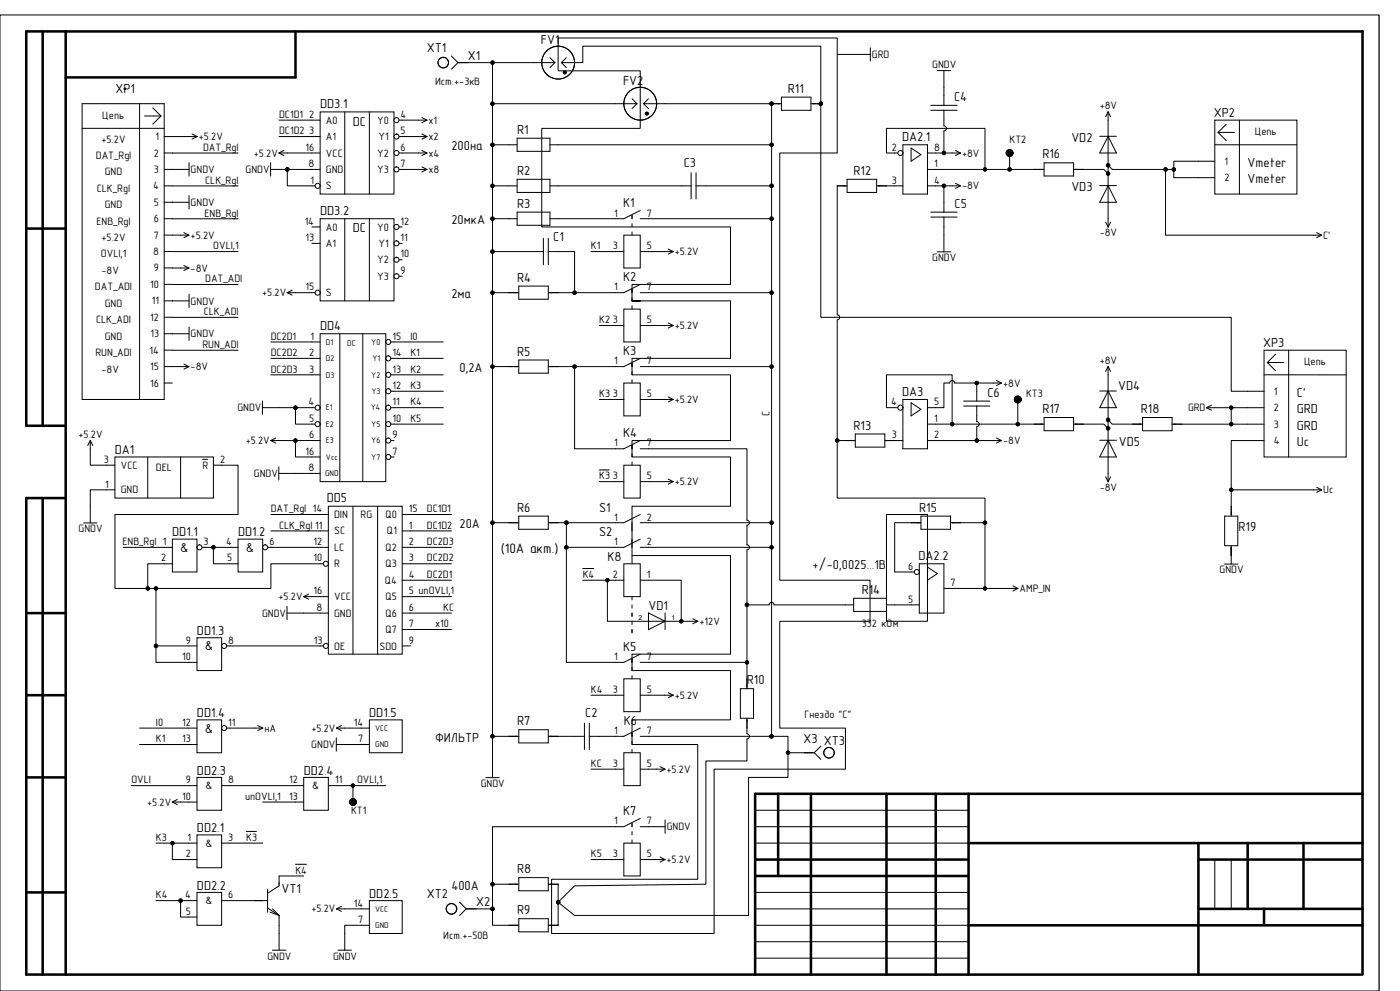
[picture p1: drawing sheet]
<svg xmlns="http://www.w3.org/2000/svg" width="420mm" height="297mm" viewBox="0 0 420 297" stroke-linecap="round" stroke-linejoin="round" font-family="sans-serif">
<g fill="none" stroke="#000" stroke-width=".3">
<path d="M0 4.5h413.7v292.5h-413.7zM135.4 16.8l2 2M137.4 18.8h3M137.4 18.8l-2 1.9M160.1 18.8h6.4M165 17.3l1.5 1.5M166.5 18.8l-1.5 1.4M168.4 18.8l1.5 1.4M168.4 18.8h6.4M169.9 17.3l-1.5 1.5M184.7 31.1h6.4M189.6 29.6l1.5 1.5"/>
<path d="M191.1 31.1l-1.5 1.5M193.1 31.1l1.4 1.5M193.1 31.1h6.4M194.5 29.6l-1.4 1.5M152.7 43.4h2.4M152.7 55.7h2.4M155.1 41.4h9.9v4h-9.9zM155.1 53.7h9.9v4h-9.9zM165 43.4h2.4M165 55.7h2.4M184.7 75.4h2.4M187.1 70.5h5v9.8h-5z"/>
<path d="M189.6 64.6v1M189.6 67v1M189.6 69.5v1M192.1 75.4h2.4M192.1 63.1l-5 2.5h-2.4M192.1 65.6h2.4M199.5 75.4h2.5M200.5 74.7l1.5 .7M202 75.4l-1.5 .8M184.7 97.6h2.4M187.1 92.6h5v9.9h-5zM189.6 86.7v1"/>
<path d="M189.6 89.2v1M189.6 91.7v.9M192.1 97.6h2.4M192.1 85.2l-5 2.5h-2.4M192.1 87.7h2.4M93.6 102.5h2.4M93.6 107.4h2.4M93.6 112.3h2.4M184.7 119.7h2.4M187.1 114.8h5v9.9h-5zM189.6 108.9v1M189.6 111.4v.9"/>
<path d="M189.6 113.8v1M192.1 119.7h2.4M192.1 107.4l-5 2.5h-2.4M192.1 109.9h2.4M93.6 122.2h2.4M187.1 139.4h5v9.9h-5zM189.6 133.5v1M189.6 136v1M189.6 138.4v1M192.1 132l-5 2.5h-2.4M192.1 134.5h2.4M179.8 140.8h3"/>
<path d="M184.7 144.3h2.4M192.1 144.3h2.4M192.1 154.2l-5 2.5h-2.4M192.1 156.7h2.4M199.5 144.3h2.5M200.5 143.6l1.5 .7M202 144.3l-1.5 .8M192.1 161.6l-5 2.5-2.4-.1M192.1 164h2.4M189.6 197.5v1M189.6 200v1M192.1 196.1l-5 2.4h-2.4"/>
<path d="M192.1 198.5h2.4M184.7 208.4h2.4M187.1 203.4h5v9.9h-5zM189.6 202.5v.9M189.6 219.7v1M192.1 208.4h2.4M192.1 218.2l-5 2.5h-2.4M199.5 208.4h2.5M200.5 207.6l1.5 .8M202 208.4l-1.5 .7M184.7 230.5h2.4M187.1 225.6h5v9.9h-5z"/>
<path d="M189.6 222.2v.9M189.6 224.6v1M192.1 230.5h2.4M192.1 220.7h2.4M241.3 225.6h3M244.3 225.6l1.9 2M246.2 223.6l-1.9 2M56.6 252.7h2.5M56.6 257.6h2.5M59.1 250.2h7.4v9.9h-7.4zM66.5 252.7h2.5M73.9 249.2h3"/>
<path d="M226.5 242.8h64.1M226.5 247.8h64.1M226.5 252.7h64.1M364.4 257.6v14.8M369.4 257.6v14.8M108.4 272.4h2.4M108.4 277.3h2.4M110.8 269.9h9.9v9.9h-9.9zM137.9 270.4l2 2M139.9 272.4h2.9M139.9 272.4l-2 2M226.5 267.5h64.1"/>
<path d="M226.5 272.4h64.1M226.5 277.3h64.1M226.5 282.2h64.1M226.5 287.2h64.1"/>
<circle cx="133" cy="18.8" r="1.58"/>
<circle cx="167.4" cy="18.8" r="4.9"/>
<circle cx="192.1" cy="31.1" r="4.9"/>
<circle cx="248.7" cy="225.6" r="1.58"/>
<circle cx="135.4" cy="272.4" r="1.58"/>
</g>
<g fill="none" stroke="#000" stroke-width=".76">
<path d="M12.8 9.4v118.2M19.7 9.4h389v282.7M88.6 9.4v13.8h-68.9M7.9 68.5h11.8M19.7 127.6h-11.8v-118.2h11.8v282.7M12.8 149.3v142.8M19.7 149.3h-11.8v142.8h400.4M7.9 183.7h11.8M7.9 208.4h11.8M7.9 233h11.8M233.4 237.9v24.6M243.3 237.9v54.2"/>
<path d="M265.9 237.9v54.2M280.7 237.9v54.2M290.6 237.9v54.2M408.7 237.9h-182.2v54.2M226.5 257.6h64.1M290.6 252.7h118.1M359.5 252.7v39.4M359.5 257.6h49.2M374.3 252.7v19.7M391 252.7v19.7M7.9 267.5h11.8M226.5 262.5h64.1"/>
<path d="M290.6 277.3h118.1M359.5 272.4h49.2M379.2 272.4v4.9"/>
<circle cx="169.4" cy="21.7" r=".2"/>
<circle cx="194" cy="34" r=".2"/>
</g>
<circle cx="95.3" cy="122.2" r=".75" fill="#fff"/>
<g fill="none" stroke="#000" stroke-width=".3">
<path d="M93.6 127.1h2.4"/>
<circle cx="95.3" cy="122.2" r=".75"/>
</g>
<circle cx="95.3" cy="127.1" r=".75" fill="#fff"/>
<g fill="none" stroke="#000" stroke-width=".3">
<path d="M93.6 132h2.4M115.7 137h2.5"/>
<circle cx="95.3" cy="127.1" r=".75"/>
</g>
<circle cx="116.5" cy="137" r=".75" fill="#fff"/>
<g fill="none" stroke="#000" stroke-width=".3">
<path d="M115.7 132h2.5"/>
<circle cx="116.5" cy="137" r=".75"/>
</g>
<circle cx="116.5" cy="132" r=".75" fill="#fff"/>
<g fill="none" stroke="#000" stroke-width=".3">
<path d="M115.7 127.1h2.5"/>
<circle cx="116.5" cy="132" r=".75"/>
</g>
<circle cx="116.5" cy="127.1" r=".75" fill="#fff"/>
<g fill="none" stroke="#000" stroke-width=".3">
<path d="M115.7 122.2h2.5"/>
<circle cx="116.5" cy="127.1" r=".75"/>
</g>
<circle cx="116.5" cy="122.2" r=".75" fill="#fff"/>
<g fill="none" stroke="#000" stroke-width=".3">
<path d="M115.7 117.3h2.5"/>
<circle cx="116.5" cy="122.2" r=".75"/>
</g>
<circle cx="116.5" cy="117.3" r=".75" fill="#fff"/>
<g fill="none" stroke="#000" stroke-width=".3">
<path d="M115.7 112.3h2.5"/>
<circle cx="116.5" cy="117.3" r=".75"/>
</g>
<circle cx="116.5" cy="112.3" r=".75" fill="#fff"/>
<g fill="none" stroke="#000" stroke-width=".3">
<path d="M115.7 107.4h2.5"/>
<circle cx="116.5" cy="112.3" r=".75"/>
</g>
<circle cx="116.5" cy="107.4" r=".75" fill="#fff"/>
<g fill="none" stroke="#000" stroke-width=".3">
<path d="M115.7 102.5h2.5"/>
<circle cx="116.5" cy="107.4" r=".75"/>
</g>
<circle cx="116.5" cy="102.5" r=".75" fill="#fff"/>
<g fill="none" stroke="#000" stroke-width=".3">
<path d="M93.6 36h2.4M96 33.5h22.2v24.7h-22.2zM118.2 36h2.5M81.2 48.8v4M81.2 50.8h5M83.7 45.9l1.5 .7M83.7 45.9h2.5M85.2 45.1l-1.5 .8M93.6 40.9h2.4M96 100h19.7v44.3h-19.7zM101.9 100v44.3M108.8 100v44.3"/>
<path d="M78.7 120.2v4M78.7 122.2h5M81.2 132l1.5 .8M81.2 132h2.5M82.7 131.3l-1.5 .7M83.6 139.9v4M93.6 137h2.4M83.6 141.9h5M93.6 141.9h2.4"/>
<circle cx="86.2" cy="50.8" r=".5"/>
<circle cx="116.5" cy="102.5" r=".75"/>
</g>
<circle cx="86.2" cy="50.8" r=".5" fill="#000"/>
<circle cx="118.9" cy="36" r=".75" fill="#fff"/>
<g fill="none" stroke="#000" stroke-width=".3">
<path d="M118.2 40.9h2.5"/>
<circle cx="118.9" cy="36" r=".75"/>
</g>
<circle cx="118.9" cy="40.9" r=".75" fill="#fff"/>
<g fill="none" stroke="#000" stroke-width=".3">
<path d="M118.2 45.9h2.5"/>
<circle cx="118.9" cy="40.9" r=".75"/>
</g>
<circle cx="118.9" cy="45.9" r=".75" fill="#fff"/>
<g fill="none" stroke="#000" stroke-width=".3">
<path d="M118.2 50.8h2.5"/>
<circle cx="118.9" cy="45.9" r=".75"/>
</g>
<circle cx="118.9" cy="50.8" r=".75" fill="#fff"/>
<g fill="none" stroke="#000" stroke-width=".3">
<path d="M93.6 45.9h2.4M93.6 50.8h2.4M93.6 55.7h2.4"/>
<circle cx="118.9" cy="50.8" r=".75"/>
</g>
<circle cx="95.3" cy="55.7" r=".75" fill="#fff"/>
<g fill="none" stroke="#000" stroke-width=".3">
<path d="M103.4 33.5v24.7M110.8 33.5v24.7M93.6 68h2.4M93.6 72.9h2.4M96 65.6h22.2v24.6h-22.2zM118.2 68h2.5"/>
<circle cx="95.3" cy="55.7" r=".75"/>
</g>
<circle cx="118.9" cy="68" r=".75" fill="#fff"/>
<g fill="none" stroke="#000" stroke-width=".3">
<path d="M118.2 72.9h2.5"/>
<circle cx="118.9" cy="68" r=".75"/>
</g>
<circle cx="118.9" cy="72.9" r=".75" fill="#fff"/>
<g fill="none" stroke="#000" stroke-width=".3">
<path d="M118.2 77.9h2.5"/>
<circle cx="118.9" cy="72.9" r=".75"/>
</g>
<circle cx="118.9" cy="77.9" r=".75" fill="#fff"/>
<g fill="none" stroke="#000" stroke-width=".3">
<path d="M118.2 82.8h2.5"/>
<circle cx="118.9" cy="77.9" r=".75"/>
</g>
<circle cx="118.9" cy="82.8" r=".75" fill="#fff"/>
<g fill="none" stroke="#000" stroke-width=".3">
<path d="M93.6 87.7h2.4"/>
<circle cx="118.9" cy="82.8" r=".75"/>
</g>
<circle cx="95.3" cy="87.7" r=".75" fill="#fff"/>
<g fill="none" stroke="#000" stroke-width=".3">
<path d="M332.4 33.5v2.5M332.4 33.5l-.7 1.5M332.4 33.5l.8 1.5M364.4 36h24.7v22.2h-24.7zM365.4 39.7h4.9M365.4 39.7l2.5 2.5M367.9 37.2l-2.5 2.5M371.8 36v22.2M51.7 50.8h5M56.6 40.9h2.5M56.7 48.8v4M56.7 58.6v4"/>
<path d="M57.6 40.2l1.5 .7M59.1 40.9l-1.5 .8M310.3 50.8h2.9M313.2 48.8h8.9v3.9h-8.9zM322.1 50.8h2.9M329.9 40.9h5M329.9 55.6h5M332.4 40.9v5M332.4 55.7v4.9M332.4 40.9l2.5 5h-5zM332.4 55.6l2.5 5h-5zM359.5 53.3h4.9"/>
<path d="M359.5 48.3h4.9M364.4 43.4h24.7M51.7 60.6h5M54.2 70.5h2.5M55.2 69.7l1.5 .8M55.2 79.6l1.5 .7M56.7 70.5l-1.5 .7M103.4 65.6v24.6M110.8 65.6v24.6M331.7 66.6l.7 1.5M332.4 65.6v2.5M333.2 66.6l-.8 1.5"/>
<path d="M51.7 90.2h5M54.2 80.3h2.5M56.7 80.3l-1.5 .8M56.7 88.2v4M56.7 98v4M86.1 87.7l1.5 .8M86.1 87.7h2.5M87.6 87l-1.5 .7M51.7 100h5M54.2 109.9h2.5M55.2 109.1l1.5 .8M56.7 109.9l-1.5 .7"/>
<path d="M329.9 117.2h5M332.4 117.2l2.5 5h-5zM332.4 109.8v2.5M332.4 117.3v4.9M332.4 109.8l-.7 1.5M332.4 109.8l.8 1.5M374.3 117.3h4.9M379.2 105h24.6v32h-24.6zM379.2 112.3l24.6 .1M380.2 108.6h4.9M380.2 108.6l2.5 2.5M382.7 106.2l-2.5 2.4"/>
<path d="M386.6 105v32M310.3 127.1h2.9M313.2 125.1h8.9v4h-8.9zM322.1 127.1h2.9M329.9 132h5M332.4 132v5M332.4 132l2.5 5h-5zM339.8 127.1h3M342.8 125.1h8.8v4h-8.8zM351.6 127.1h3M374.3 127.1h4.9M374.3 122.2h4.9"/>
<path d="M374.3 132h4.9M98.5 151.7h22.2v44.4h-22.2zM105.9 151.7v44.4M113.3 151.7v44.4M120.7 159.1h2.4M273.3 156.7h3M276.3 154.7h8.8v3.9h-8.8zM285.1 156.7h3M331.7 142.9l.7 1.5M332.4 141.9v2.5M333.2 142.9l-.8 1.5M96 169h2.5"/>
<path d="M120.7 164h2.4M120.7 169h2.4M120.7 173.9h2.4M120.7 178.8h2.4M367.3 169.1h4.1M369.4 164v5.1M96 183.7h2.5M120.7 183.7h2.4M120.7 188.7h2.4M120.7 193.6h2.4M197 230.5h2.5M198 229.8l1.5 .7"/>
<path d="M199.5 230.5l-1.5 .8M100.9 272.4l1.5 .7M100.9 272.4h2.5M102.4 271.6l-1.5 .8M103.4 279.8v5M152.7 265h2.9M152.7 277.3h2.9M155.6 263h8.9v4h-8.9zM155.6 275.3h8.9v4h-8.9zM164.5 265h2.9M164.5 277.3h2.9M101.4 284.8h4"/>
<circle cx="95.3" cy="87.7" r=".75"/>
</g>
<circle cx="97.7" cy="169" r=".75" fill="#fff"/>
<g fill="none" stroke="#000" stroke-width=".3">
<path d="M96 159.1h2.5M96 164h2.5M96 193.6h2.5"/>
<circle cx="97.7" cy="169" r=".75"/>
</g>
<circle cx="97.7" cy="193.6" r=".75" fill="#fff"/>
<g fill="none" stroke="#000" stroke-width=".3">
<path d="M231.5 31.1h2.9M234.4 29.1h8.9v4h-8.9zM243.3 31.1h2.9M152.7 65.6h2.4M155.1 63.6h9.9v3.9h-9.9zM165 65.6h2.4M152.7 87.7h2.9M155.6 85.7h8.9v4h-8.9zM164.5 87.7h2.9M199.5 97.6h2.5M200.5 96.8l1.5 .8M202 97.6l-1.5 .7"/>
<path d="M199.5 119.7h2.5M200.5 119l1.5 .7M202 119.7l-1.5 .8M96 154.2h2.5M120.7 154.2h2.4M152.7 156.7h2.9M155.6 154.7h8.9v3.9h-8.9zM164.5 156.7h2.9M189.6 156.7v2.4M91.1 178.8h2.5M91.1 178.8l1.5 .8M92.6 178.1l-1.5 .7"/>
<path d="M96 178.8h2.5M174.8 170.4h3.3M184.7 173.9h2.4M187.1 169h5v9.8h-5zM189.6 161.6v2.4M189.6 166.5v2.5M189.6 178.8v1M192.1 173.9h2.4M256.1 179.3h9.8v4h-9.8zM56.6 193.6h2.5M56.6 198.5h2.5M66.5 193.6h2.5"/>
<path d="M189.6 181.3v1M189.6 183.7v1M189.6 186.2v1M189.6 188.7v1M194.5 186.2h5M194.5 183.7l5 2.5-5 2.5zM199.5 183.7v5M206.8 186.2h2.5M207.8 185.5l1.5 .7M209.3 186.2l-1.5 .8M253.6 181.3h2.5M265.9 181.3h2.5"/>
<path d="M155.6 218.7h8.9v4h-8.9zM222.1 206.4h3.9v8.9h-3.9zM224.1 203.4v3M224.1 215.3v2.9M53.2 239.6l-1.5 .8M56.6 235.5h2.5M59.1 233h7.4v9.8h-7.4zM66.5 235.5h2.5M88.6 235.5h2.5M91.1 233h7.4v9.8h-7.4zM98.5 235.5h2.5M152.7 220.7h2.9"/>
<path d="M164.5 220.7h2.9M51.7 240.4h2.5M51.7 240.4l1.5 .7M56.6 240.4h2.5M88.6 240.4h2.5M88.6 259h3.3M184.7 257.6h2.4M187.1 252.7h5v9.8h-5zM189.6 246.8v1M189.6 249.2v1M189.6 251.7v1M192.1 257.6h2.4"/>
<path d="M192.1 245.3l-5 2.5h-2.4M192.1 247.8h7.4M197 257.6h2.5M198 256.9l1.5 .7M199.5 257.6l-1.5 .8M199.5 245.8v4M56.6 269.9h2.5M56.6 274.8h2.5M59.1 267.5h7.4v9.8h-7.4zM66.5 269.9h2.5M76.3 269.9h4M80.3 266.5v6.9"/>
<path d="M80.3 272.1l3.4 2.3M81 273.4l2.7 1M81.8 272.4l1.9 2M83.7 262.5v3l-3.4 2.2M83.7 274.4v2.9M83.7 279.8v5M81.7 284.8h4"/>
<circle cx="231.5" cy="31.1" r=".5"/>
<circle cx="246.2" cy="31.1" r=".5"/>
<circle cx="97.7" cy="193.6" r=".75"/>
</g>
<g fill="#000">
<circle cx="231.5" cy="31.1" r=".5"/>
<circle cx="246.2" cy="31.1" r=".5"/>
</g>
<circle cx="67.2" cy="193.6" r=".75" fill="#fff"/>
<g fill="none" stroke="#000" stroke-width=".3">
<path d="M59.1 191.1h7.4v9.9h-7.4zM56.6 218.2h2.5M66.5 218.2h2.5M56.6 223.1h2.5"/>
<circle cx="67.2" cy="193.6" r=".75"/>
</g>
<circle cx="67.2" cy="218.2" r=".75" fill="#fff"/>
<g fill="none" stroke="#000" stroke-width=".3">
<path d="M27.1 132l-.8 1.5M27.1 132l.7 1.5M27.1 132v2.5M25.1 156.7h4M27.1 151.7v5M68.9 164h2.5M68.9 169h2.5M78.8 164h2.5M59.1 215.8h7.4v9.8h-7.4zM108.4 218.2h2.4M110.8 215.8h9.9v9.8h-9.9zM108.4 223.1h2.4"/>
<circle cx="67.2" cy="218.2" r=".75"/>
</g>
<circle cx="79.5" cy="164" r=".75" fill="#fff"/>
<g fill="none" stroke="#000" stroke-width=".3">
<path d="M49.2 164h2.5M49.2 169h2.5M59.1 164h2.5M71.4 161.6h7.4v9.8h-7.4z"/>
<circle cx="79.6" cy="164" r=".75"/>
</g>
<circle cx="59.8" cy="164" r=".75" fill="#fff"/>
<g fill="none" stroke="#000" stroke-width=".3">
<path d="M204.4 55.7h2.9M207.3 51.8v7.8M208.8 51.8v7.8M208.8 55.7h3M160.1 75.4h2.9M163 71.5v7.8M164.5 71.5v7.8M164.5 75.4h2.9M32 139.4h2.5M34.5 137h29.5v12.3h-29.5zM44.3 137v12.3M54.2 137v12.3"/>
<path d="M60.7 137.7h1.6M64 139.4h2.5M32 146.8h2.5M367.4 154.7h3.9v8.9h-3.9zM369.4 151.7v3M51.7 161.6h7.4v9.8h-7.4zM273.3 171.4h2.5M275.8 169h7.4v14.7h-7.4zM278.2 170l3 1.9-3 2zM369.4 163.6v2.9M86.1 181.7v4M86.1 183.7h5"/>
<path d="M100.9 218.2l1.5 .8M100.9 218.2h2.5M102.4 217.5l-1.5 .7M175.3 216.7v7.9M176.8 216.7v7.9M100.9 221.1v4M100.9 223.1h5M172.4 220.7h2.9M176.8 220.7h3"/>
<circle cx="59.9" cy="164" r=".75"/>
</g>
<circle cx="275" cy="171.4" r=".75" fill="#fff"/>
<g fill="none" stroke="#000" stroke-width=".3">
<path d="M24.6 31.1h24.7v88.6h-24.7v-88.6M24.6 38.5h24.7M41.9 31.1v88.6M43.4 34.8h4.9M45.8 32.3l2.5 2.5M48.3 34.8l-2.5 2.4M125.6 36h2.5M126.6 35.3l1.5 .7M128.1 36l-1.5 .8M49.3 40.9h2.4M49.3 45.9h2.4M49.3 50.8h2.4"/>
<path d="M49.3 55.7h2.4M125.6 40.9h2.5M125.6 45.9h2.5M125.6 50.8h2.5M126.6 40.2l1.5 .7M126.6 45.1l1.5 .8M126.6 50l1.5 .8M128.1 40.9l-1.5 .8M128.1 45.9l-1.5 .7M128.1 50.8l-1.5 .7M49.2 75.4h2.5M49.2 70.5h2.5"/>
<path d="M49.3 60.6h2.4M49.3 65.6h2.4M394 70.5h2.5M395 69.7l1.5 .8M396.5 70.5l-1.5 .7M49.2 80.3h2.5M49.2 85.2h2.5M49.3 90.2h2.4M49.3 95.1h2.4M49.3 114.8h2.4M49.3 100h2.4M49.3 104.9h2.4"/>
<path d="M49.3 109.9h2.4M394 146.8h2.5M395 146.1l1.5 .7M396.5 146.8l-1.5 .8M283.2 176.4h2.4M302.9 176.4h2.5M303.9 175.6l1.5 .8M305.4 176.4l-1.5 .7M273.3 181.3h2.5M76.3 218.2h2.5M77.3 217.5l1.5 .7M78.8 218.2l-1.5 .8"/>
<circle cx="275" cy="171.4" r=".75"/>
</g>
<circle cx="37.4" cy="26.6" r=".25" fill="#fff"/>
<g fill="none" stroke="#000" stroke-width=".3">
<path d="M167.4 11.4h83.8v34.5h-17.3v128h27.1v12.3h-27.1v32h19.7v12.3h-39.4v49.3h-48.7v-16.3h43.8v-40.4h-19.7v-7.3h29.5v-14.8h-29.5v-4.9h29.5v-29.6h-29.5v-14.8h29.5v-14.7h-29.5v-5h29.5v-19.7h-29.5v-4.9h29.5v-17.2h-29.5h2.5h-2.5v-5h29.5v-17.2h-56.6v-29.5h29.6v-17.3h-24.7zM256.1 16.3h5M261.1 14.3v4M270.9 119.7h7.3v14.8h-7.3zM268.4 122.2h2.5M273.3 120.7l3 2-3 2zM265.9 154.2h12.3v32h-12.3zM145.7 233.1h4M147.7 228.1v5"/>
<circle cx="37.4" cy="26.6" r=".25"/>
</g>
<circle cx="270.1" cy="122.2" r=".75" fill="#fff"/>
<g fill="none" stroke="#000" stroke-width=".3">
<path d="M268.4 45.9h2.5M270.9 43.4h7.3v14.8h-7.3zM273.3 44.4l3 1.9-3 2zM268.4 132h2.5M278.2 132h2.5M278.2 127.1h2.5M278.2 122.2h2.5"/>
<circle cx="270.1" cy="122.2" r=".75"/>
</g>
<circle cx="270.1" cy="45.9" r=".75" fill="#fff"/>
<g fill="none" stroke="#000" stroke-width=".3">
<path d="M140.4 18.8h19.7M147.7 18.8v12.3M174.8 18.8v-5h71.4v81.3h123.2v22.2h4.9M251.2 16.3h4.9M83.7 36h9.9M120.7 36h4.9M184.7 31.1h-37v12.3M199.5 31.1h32v24.6M279.2 31.6h7.9M279.2 33.1h7.9M281.2 21.2h4M283.2 33.1v4.6a.75 .75 0 0 1 .7 .8 .75 .75 0 0 1-.7 .7v6.7"/>
<path d="M283.2 21.2v10.4M332.4 36v4.9M51.7 50.8h.1M51.7 40.9h4.9M71.4 45.9h-19.7M71.4 55.7h-19.7M83.7 40.9h9.9M86.2 45.9h7.4M93.6 50.8h-7.4v4.9h7.4M120.7 50.8h4.9M120.7 45.9h4.9M120.7 40.9h4.9"/>
<path d="M147.7 55.7h5M152.7 43.4h-5v177.3h5M167.4 55.7h37M167.4 43.4h64.1M211.8 55.7h19.7M231.5 55.7v165M254.1 55.7h-2.9v38.7a.75 .75 0 0 1 .7 .7 .75 .75 0 0 1-.7 .8v53.4h44.3v7.4M254.1 53.7h8.9v4h-8.9zM263 55.7h7.9M268.4 45.9h-2.5v-7.4h29.6v12.3M278.2 50.8h32.1M278.2 45.9h9.9"/>
<path d="M278.2 55.7h9.9M283.2 55.7v7.9M286.6 45.1l1.5 .8M286.6 55l1.5 .7M288.1 45.9l-1.5 .7M288.1 55.7l-1.5 .8M302.9 45.9v4.9M325 50.8h6.2l1.2 1.2v3.6M332.4 45.9v6.1M332.4 49.5l1.3 1.3h18.4v2.5h7.4M349.7 50.8v19.7h44.3M359.5 48.3h-7.4v2.5"/>
<path d="M51.7 75.4h19.7M51.7 70.5h2.5M51.7 60.6h.1M51.7 65.6h19.7M147.7 65.6h5M147.7 75.4h12.4M167.4 75.4h5v12.3M167.4 65.6h17.3M177.3 75.4h7.4M194.5 65.6h37M194.5 75.4h5M279.2 63.6h7.9"/>
<path d="M279.2 65.1h7.9M281.2 75.5h4M283.2 65.1v10.4M332.4 60.6v5M51.7 80.3h2.5M51.7 90.2h.1M71.4 85.2l-19.7 .1M71.4 95.1h-19.7M88.6 87.7h5M147.7 87.7h5M167.4 87.7h17.3M179.8 97.6h4.9"/>
<path d="M194.5 97.6h5M194.5 87.7h37M51.7 100h.1M54.2 109.9h-2.5M71.4 104.9l-19.7 .1M81.3 112.3h12.3M81.3 102.5h12.3M81.3 107.4h12.3M118.2 112.3h14.8M118.2 102.5h14.8M118.2 107.4h14.8M118.2 117.3h14.8"/>
<path d="M147.7 109.9h7.9M155.6 107.9h8.9v3.9h-8.9zM164.5 109.9h20.2M172.4 109.9v24.6h12.3M179.8 119.7h4.9M194.5 109.9h37M194.5 119.7h5M293 114.8h7.5M298.9 114l1.6 .8M300.5 114.8l-1.6 .7M305.3 119.7v7.4M332.4 112.3v4.9"/>
<path d="M27.1 134.5v4.9h4.9M66.5 139.4h4.9v14.8h-36.9v22.2h46.8v-7.4h14.7M83.7 132h9.9M83.7 122.2h4.9M88.6 132v5h5M93.6 122.2h-5v4.9h5M118.2 122.2h14.8M118.2 127.1h14.8M194.5 134.5h29.6v21.4a.75 .75 0 0 1 .7 .8 .75 .75 0 0 1-.7 .7v5.9a.75 .75 0 0 1 .7 .7 .75 .75 0 0 1-.7 .8v33.7h-29.6M251.2 132h5.4M256.6 130.1h8.8v3.9h-8.8zM265.4 132h3"/>
<path d="M268.4 122.2h-2.5v-9.9h19.7v14.8M280.7 127.1h29.6M280.7 132h19.8M289.1 120.2h7.9M289.1 121.7h7.9M293 121.7v4.7a.75 .75 0 0 1 .8 .7 .75 .75 0 0 1-.8 .8v4.1M293 120.2v-5.4h-6.6a.75 .75 0 0 0-.8-.8 .75 .75 0 0 0-.7 .8h-1.7v7.4h-2.5M298.9 131.3l1.6 .7M300.5 132l-1.6 .8M325 127.1h6.2l1.2 1.3v3.6M332.4 122.2v6.2M332.4 125.9l1.3 1.2h6.1"/>
<path d="M332.4 137v4.9M354.6 127.1h14.8M361.9 122.2l1.5 .7M361.9 122.2h7.5M363.4 121.4l-1.5 .8M374.3 122.2h-4.9v4.9h4.9M374.3 132h-4.9v14.8h24.6M32 146.8h-4.9v4.9M81.3 154.2h14.7M81.3 159.1h14.7M88.6 141.9h5M123.1 154.2h12.3"/>
<path d="M123.1 159.1h12.3M147.7 156.7h5M167.4 156.7h17.3M169.9 156.7v41.8h14.8M179.8 144.3h4.9M194.5 144.3h5M194.5 156.7h37M273.3 156.7h-4.9v14.7h4.9M288.1 156.7h7.4v19.7M369.4 146.8v4.9M36.9 164h12.3M46.8 176.4v22.1h9.8"/>
<path d="M49.3 169h-5v7.4M61.6 164h7.3M64 164v5h4.9M81.3 164h14.7M93.6 178.8h2.4M123.1 173.9h12.3M123.1 178.8h12.3M123.1 164h12.3M123.1 169h12.3M169.9 164h14.8M174.8 173.9h7.4M184.7 173.9h-2.5v12.3h12.3"/>
<path d="M194.5 173.9h9.9v12.3h-4.9M194.5 164h37M285.6 176.4h17.3M369.4 164v2.5M46.8 193.6h9.8M69 193.6h27M91.1 183.7h4.9M123.1 188.7h12.3M123.1 183.7h12.3M204.4 186.2h2.4M224.1 181.3h6.6a.75 .75 0 0 1 .8-.8 .75 .75 0 0 1 .7 .8h21.4M224.1 198.5v4.9"/>
<path d="M268.4 181.3h4.9M41.9 218.2h14.7M69 218.2h7.3M103.4 218.2h5M177.3 208.4h7.4M194.5 208.4h5M224.1 218.2v1.7a.75 .75 0 0 1 .7 .8 .75 .75 0 0 1-.7 .7v6.7h-12.3v36.9l-39.4 .5-5 4.9 5 4h52.2v-41.4h11.8v-7.4M39.4 235.5h17.2M41.9 223.1h14.7M69 235.5h19.6M101 235.5h14.7M105.9 223.1h2.5"/>
<path d="M105.9 235.5v4.9M147.7 220.7v7.4M167.4 220.7h5M177.3 230.5h7.4M179.8 220.7h4.9M194.5 230.5h2.5M194.5 220.7h37M231.5 220.7h4.9v4.9h4.9M46.8 252.7h4.9M54.2 240.4h2.4M56.6 252.7h-4.9v4.9h4.9M69 252.7h9.8"/>
<path d="M78.8 240.4h9.8M177.3 257.6h7.4M184.7 247.8h-37v24.6M194.5 257.6h2.5M46.8 269.9h9.8M54.2 269.9v4.9h2.4M69 269.9h7.3M83.7 277.3v2.5M83.7 262.5h7.4M103.4 272.4h5M108.4 277.3h-5v2.5M142.8 272.4h4.9"/>
<path d="M147.7 272.4v4.9h5M147.7 265h5M167.4 265v12.3"/>
<circle cx="147.7" cy="18.8" r=".5"/>
<circle cx="147.7" cy="31.1" r=".5"/>
<circle cx="231.5" cy="31.1" r=".5"/>
<circle cx="246.2" cy="31.1" r=".5"/>
<circle cx="86.2" cy="50.8" r=".5"/>
<circle cx="147.7" cy="55.7" r=".5"/>
<circle cx="147.7" cy="43.4" r=".5"/>
<circle cx="231.5" cy="55.7" r=".5"/>
<circle cx="231.5" cy="43.4" r=".5"/>
<circle cx="270.1" cy="45.9" r=".75"/>
<circle cx="283.2" cy="55.7" r=".5"/>
<circle cx="283.2" cy="45.9" r=".5"/>
<circle cx="295.5" cy="50.8" r=".5"/>
<circle cx="302.9" cy="50.8" r=".5"/>
<circle cx="332.4" cy="49.5" r=".5"/>
<circle cx="332.4" cy="52" r=".5"/>
<circle cx="349.7" cy="50.8" r=".5"/>
<circle cx="352.1" cy="50.8" r=".5"/>
<circle cx="147.7" cy="75.4" r=".5"/>
<circle cx="147.7" cy="65.6" r=".5"/>
<circle cx="231.5" cy="65.6" r=".5"/>
<circle cx="147.7" cy="87.7" r=".5"/>
<circle cx="172.4" cy="87.7" r=".5"/>
<circle cx="231.5" cy="87.7" r=".5"/>
<circle cx="147.7" cy="109.9" r=".5"/>
<circle cx="172.4" cy="109.9" r=".5"/>
<circle cx="231.5" cy="109.9" r=".5"/>
<circle cx="293" cy="114.8" r=".5"/>
<circle cx="88.6" cy="122.2" r=".5"/>
<circle cx="88.6" cy="132" r=".5"/>
<circle cx="251.2" cy="132" r=".5"/>
<circle cx="285.6" cy="127.1" r=".5"/>
<circle cx="293" cy="132" r=".5"/>
<circle cx="305.3" cy="127.1" r=".5"/>
<circle cx="332.4" cy="128.4" r=".5"/>
<circle cx="332.4" cy="125.9" r=".5"/>
<circle cx="369.4" cy="127.1" r=".5"/>
<circle cx="369.4" cy="122.2" r=".5"/>
<circle cx="147.7" cy="156.7" r=".5"/>
<circle cx="169.9" cy="156.7" r=".5"/>
<circle cx="231.5" cy="156.7" r=".5"/>
<circle cx="295.5" cy="156.7" r=".5"/>
<circle cx="369.4" cy="146.8" r=".5"/>
<circle cx="44.3" cy="176.4" r=".5"/>
<circle cx="46.8" cy="176.4" r=".5"/>
<circle cx="64" cy="164" r=".5"/>
<circle cx="169.9" cy="164" r=".5"/>
<circle cx="182.2" cy="173.9" r=".5"/>
<circle cx="231.5" cy="164" r=".5"/>
<circle cx="295.5" cy="176.4" r=".5"/>
<circle cx="46.8" cy="193.6" r=".5"/>
<circle cx="204.4" cy="186.2" r=".5"/>
<circle cx="224.1" cy="198.5" r=".5"/>
<circle cx="224.1" cy="181.3" r=".5"/>
<circle cx="105.9" cy="235.5" r=".5"/>
<circle cx="147.7" cy="220.7" r=".5"/>
<circle cx="231.5" cy="220.7" r=".5"/>
<circle cx="236.4" cy="225.6" r=".5"/>
<circle cx="51.7" cy="252.7" r=".5"/>
<circle cx="54.2" cy="269.9" r=".5"/>
<circle cx="147.7" cy="272.4" r=".5"/>
<circle cx="147.7" cy="265" r=".5"/>
<circle cx="167.4" cy="270.4" r=".5"/>
</g>
<g fill="none" stroke="#000" stroke-width="1.3">
<circle cx="302.9" cy="45.9" r=".54"/>
<circle cx="302.9" cy="45.9" r=".55"/>
<circle cx="305.3" cy="119.7" r=".54"/>
<circle cx="305.3" cy="119.7" r=".55"/>
<circle cx="105.9" cy="240.4" r=".54"/>
<circle cx="105.9" cy="240.4" r=".55"/>
</g>
<g fill="#000">
<circle cx="147.7" cy="18.8" r=".5"/>
<circle cx="147.7" cy="31.1" r=".5"/>
<circle cx="231.5" cy="31.1" r=".5"/>
<circle cx="246.2" cy="31.1" r=".5"/>
<circle cx="86.2" cy="50.8" r=".5"/>
<circle cx="147.7" cy="55.7" r=".5"/>
<circle cx="147.7" cy="43.4" r=".5"/>
<circle cx="231.5" cy="55.7" r=".5"/>
<circle cx="231.5" cy="43.4" r=".5"/>
<circle cx="283.2" cy="55.7" r=".5"/>
<circle cx="283.2" cy="45.9" r=".5"/>
<circle cx="295.5" cy="50.8" r=".5"/>
<circle cx="302.9" cy="50.8" r=".5"/>
<circle cx="332.4" cy="49.5" r=".5"/>
<circle cx="332.4" cy="52" r=".5"/>
<circle cx="349.7" cy="50.8" r=".5"/>
<circle cx="352.1" cy="50.8" r=".5"/>
<circle cx="147.7" cy="75.4" r=".5"/>
<circle cx="147.7" cy="65.6" r=".5"/>
<circle cx="231.5" cy="65.6" r=".5"/>
<circle cx="147.7" cy="87.7" r=".5"/>
<circle cx="172.4" cy="87.7" r=".5"/>
<circle cx="231.5" cy="87.7" r=".5"/>
<circle cx="147.7" cy="109.9" r=".5"/>
<circle cx="172.4" cy="109.9" r=".5"/>
<circle cx="231.5" cy="109.9" r=".5"/>
<circle cx="293" cy="114.8" r=".5"/>
<circle cx="88.6" cy="122.2" r=".5"/>
<circle cx="88.6" cy="132" r=".5"/>
<circle cx="251.2" cy="132" r=".5"/>
<circle cx="285.6" cy="127.1" r=".5"/>
<circle cx="293" cy="132" r=".5"/>
<circle cx="305.3" cy="127.1" r=".5"/>
<circle cx="332.4" cy="128.4" r=".5"/>
<circle cx="332.4" cy="125.9" r=".5"/>
<circle cx="369.4" cy="127.1" r=".5"/>
<circle cx="369.4" cy="122.2" r=".5"/>
<circle cx="147.7" cy="156.7" r=".5"/>
<circle cx="169.9" cy="156.7" r=".5"/>
<circle cx="231.5" cy="156.7" r=".5"/>
<circle cx="295.5" cy="156.7" r=".5"/>
<circle cx="369.4" cy="146.8" r=".5"/>
<circle cx="44.3" cy="176.4" r=".5"/>
<circle cx="46.8" cy="176.4" r=".5"/>
<circle cx="64" cy="164" r=".5"/>
<circle cx="169.9" cy="164" r=".5"/>
<circle cx="182.2" cy="173.9" r=".5"/>
<circle cx="231.5" cy="164" r=".5"/>
<circle cx="295.5" cy="176.4" r=".5"/>
<circle cx="46.8" cy="193.6" r=".5"/>
<circle cx="204.4" cy="186.2" r=".5"/>
<circle cx="224.1" cy="198.5" r=".5"/>
<circle cx="224.1" cy="181.3" r=".5"/>
<circle cx="105.9" cy="235.5" r=".5"/>
<circle cx="147.7" cy="220.7" r=".5"/>
<circle cx="231.5" cy="220.7" r=".5"/>
<circle cx="236.4" cy="225.6" r=".5"/>
<circle cx="51.7" cy="252.7" r=".5"/>
<circle cx="54.2" cy="269.9" r=".5"/>
<circle cx="147.7" cy="272.4" r=".5"/>
<circle cx="147.7" cy="265" r=".5"/>
<circle cx="167.4" cy="270.4" r=".5"/>
</g>
<text font-size="4.1" x="150.2" y="165.7">(10А акт.)</text>
<g font-size="3.9">
<text x="128.1" y="15.5">XT1</text>
<text x="140.3" y="17.9">X1</text>
<text x="162.3" y="13">FV1</text>
<text x="34.6" y="27.9">XP1</text>
<text x="186.9" y="25.4">FV2</text>
<text x="236.4" y="27.8">R11</text>
<text x="96" y="32.5">DD3.1</text>
<text x="286.2" y="30.3">C4</text>
<text x="364.2" y="34.9">XP2</text>
<text x="105.9" y="37.6">DC</text>
<text x="155.1" y="40.1">R1</text>
<text x="135.4" y="45">200на</text>
<text x="270.6" y="42.3">DA2.1</text>
<text x="312.7" y="47.5">R16</text>
<text x="321.4" y="42.6">VD2</text>
<text x="155.1" y="52.4">R2</text>
<text x="205.1" y="50">C3</text>
<text x="256.1" y="52.4">R12</text>
<text x="374.3" y="50">Vmeter</text>
<text x="321.4" y="57.4">VD3</text>
<text x="374.3" y="54.9">Vmeter</text>
<text x="96" y="64.5">DD3.2</text>
<text x="155.1" y="62.3">R3</text>
<text x="186.9" y="62">K1</text>
<text x="286.4" y="62.3">C5</text>
<text x="105.9" y="69.7">DC</text>
<text x="135.4" y="67.2">20мкА</text>
<text x="166" y="72.1">C1</text>
<text x="135.4" y="89.4">2ма</text>
<text x="155.1" y="84.5">R4</text>
<text x="186.9" y="84.2">K2</text>
<text x="96" y="99">DD4</text>
<text x="155.1" y="106.6">R5</text>
<text x="186.9" y="106.3">K3</text>
<text x="378.9" y="103.9">XP3</text>
<text x="137.9" y="111.5">0,2А</text>
<text x="270.6" y="118.7">DA3</text>
<text x="296.2" y="118.9">C6</text>
<text x="335.4" y="116.9">VD4</text>
<text x="389" y="118.9">C'</text>
<text x="312.7" y="123.8">R17</text>
<text x="342.3" y="123.8">R18</text>
<text x="389" y="123.8">GRD</text>
<text x="186.9" y="131">K4</text>
<text x="256.1" y="128.8">R13</text>
<text x="389" y="128.8">GRD</text>
<text x="34.5" y="136.1">DA1</text>
<text x="335.7" y="133.7">VD5</text>
<text x="389" y="133.7">Uc</text>
<text x="98" y="150.6">DD5</text>
<text x="155.1" y="153.4">R6</text>
<text x="179.7" y="153.4">S1</text>
<text x="275.8" y="153.4">R15</text>
<text x="51.7" y="160.8">DD1.1</text>
<text x="71.4" y="160.8">DD1.2</text>
<text x="137.9" y="158.3">20А</text>
<text x="179.7" y="160.8">S2</text>
<text x="371.6" y="159.2">R19</text>
<text x="54.1" y="165.4">&amp;</text>
<text x="73.7" y="165.4">&amp;</text>
<text x="275.5" y="167.9">DA2.2</text>
<text x="182.2" y="168.1">K8</text>
<text x="243.8" y="170.6">+/-0,0025...1В</text>
<text x="258.5" y="178">R14</text>
<text x="194.5" y="182.9">VD1</text>
<text x="59.1" y="190.3">DD1.3</text>
<text x="61.5" y="194.9">&amp;</text>
<text x="186.9" y="195">K5</text>
<text x="224.1" y="205.1">R10</text>
<text x="59.1" y="214.9">DD1.4</text>
<text x="110.8" y="214.9">DD1.5</text>
<text x="175.6" y="214.9">C2</text>
<text x="61.5" y="219.5">&amp;</text>
<text x="155.1" y="217.4">R7</text>
<text x="187.2" y="217.4">K6</text>
<text x="130.5" y="222.3">ФИЛЬТР</text>
<text x="241" y="222.6">X3 XT3</text>
<text x="59.1" y="232.2">DD2.3</text>
<text x="91.1" y="232.2">DD2.4</text>
<text x="186.9" y="244.2">K7</text>
<text x="59.1" y="249.4">DD2.1</text>
<text x="155.1" y="261.7">R8</text>
<text x="59.1" y="266.7">DD2.2</text>
<text x="84.5" y="267.7">VT1</text>
<text x="110.8" y="269.1">DD2.5</text>
<text x="128.1" y="269.1">XT2</text>
<text x="135.4" y="266.7">400А</text>
<text x="142.8" y="271.6">X2</text>
<text x="155.1" y="274">R9</text>
</g>
<g font-size="3.2">
<text x="261.6" y="17.4">GRD</text>
<text x="279.7" y="20.5">GNDV</text>
<text x="130.5" y="25.5">Ист.+-3кВ</text>
<text x="30.7" y="35.6">Цепь</text>
<text x="83.7" y="35.3">DC1D1</text>
<text x="92.7" y="35.3">2</text>
<text x="120.2" y="35.3">4</text>
<text x="329.9" y="32.8">+8V</text>
<text x="46.6" y="42">1</text>
<text x="59.6" y="42">+5.2V</text>
<text x="83.7" y="40.3">DC1D2</text>
<text x="92.7" y="40.3">3</text>
<text x="97.8" y="37.1">A0</text>
<text x="97.8" y="42">A1</text>
<text x="113.2" y="37.1">Y0</text>
<text x="113.6" y="42">Y1</text>
<text x="120.2" y="40.3">5</text>
<text x="128.6" y="37.1">x1</text>
<text x="128.6" y="42">x2</text>
<text x="376.4" y="40.5">Цепь</text>
<text x="28.7" y="47.6">DAT_RgI</text>
<text x="30.5" y="42.7">+5.2V</text>
<text x="46.2" y="46.9">2</text>
<text x="60.9" y="45.2">DAT_RgI</text>
<text x="76.2" y="46.9">+5.2V</text>
<text x="91.6" y="45.2">16</text>
<text x="97.8" y="46.9">VCC</text>
<text x="113.2" y="46.9">Y2</text>
<text x="120.2" y="45.2">6</text>
<text x="128.6" y="46.9">x4</text>
<text x="267.5" y="45.2">2</text>
<text x="280.2" y="45.2">8</text>
<text x="288.6" y="46.9">+8V</text>
<text x="302.9" y="42.7">KT2</text>
<text x="31.5" y="52.6">GND</text>
<text x="46.2" y="51.9">3</text>
<text x="57.2" y="51.9">GNDV</text>
<text x="73.7" y="51.9">GNDV</text>
<text x="92.5" y="50.1">8</text>
<text x="97.8" y="51.9">GND</text>
<text x="113.2" y="51.9">Y3</text>
<text x="120.2" y="50.1">7</text>
<text x="128.6" y="51.9">x8</text>
<text x="280.2" y="50.1">1</text>
<text x="367.4" y="49.4">1</text>
<text x="29" y="57.5">CLK_RgI</text>
<text x="46" y="56.8">4</text>
<text x="61.6" y="55">CLK_RgI</text>
<text x="93.1" y="55">1</text>
<text x="97.8" y="56.8">S</text>
<text x="267.5" y="55">3</text>
<text x="280.2" y="55">4</text>
<text x="288.6" y="56.8">-8V</text>
<text x="367.4" y="54.3">2</text>
<text x="31.5" y="62.4">GND</text>
<text x="46.2" y="61.7">5</text>
<text x="57.2" y="61.7">GNDV</text>
<text x="61.3" y="64.9">ENB_RgI</text>
<text x="184.3" y="64.9">1</text>
<text x="194.1" y="64.9">7</text>
<text x="29" y="67.4">ENB_RgI</text>
<text x="46.2" y="66.6">6</text>
<text x="46.2" y="71.5">7</text>
<text x="57.2" y="71.5">+5.2V</text>
<text x="91.4" y="67.4">14</text>
<text x="97.8" y="69.1">A0</text>
<text x="113.2" y="69.1">Y0</text>
<text x="120.2" y="67.4">12</text>
<text x="329.9" y="70.9">-8V</text>
<text x="397" y="71.5">C'</text>
<text x="30.3" y="77.2">OVLI,1</text>
<text x="30.5" y="72.3">+5.2V</text>
<text x="46" y="76.5">8</text>
<text x="64" y="74.7">OVLI,1</text>
<text x="91.7" y="72.3">13</text>
<text x="97.8" y="74">A1</text>
<text x="113.6" y="74">Y1</text>
<text x="120.2" y="72.3">11</text>
<text x="120.2" y="77.2">10</text>
<text x="177.3" y="74.7">K1</text>
<text x="183.9" y="74.7">3</text>
<text x="194.1" y="74.7">5</text>
<text x="202.4" y="76.5">+5.2V</text>
<text x="30.5" y="82.1">-8V</text>
<text x="46.2" y="81.4">9</text>
<text x="57.2" y="81.4">-8V</text>
<text x="113.2" y="79">Y2</text>
<text x="113.2" y="83.9">Y3</text>
<text x="120.2" y="82.1">9</text>
<text x="279.7" y="78.3">GNDV</text>
<text x="28.5" y="87">DAT_ADI</text>
<text x="45.1" y="86.3">10</text>
<text x="61.6" y="84.6">DAT_ADI</text>
<text x="78.7" y="88.8">+5.2V</text>
<text x="91.6" y="87">15</text>
<text x="97.8" y="88.8">S</text>
<text x="184.3" y="87">1</text>
<text x="194.1" y="87">7</text>
<text x="31.5" y="91.9">GND</text>
<text x="45.6" y="91.2">11</text>
<text x="57.2" y="91.3">GNDV</text>
<text x="61.1" y="94.4">CLK_ADI</text>
<text x="28.8" y="96.9">CLK_ADI</text>
<text x="31.5" y="101.8">GND</text>
<text x="45.1" y="96.2">12</text>
<text x="45.1" y="101.1">13</text>
<text x="57.2" y="101.1">GNDV</text>
<text x="81.2" y="101.8">DC2D1</text>
<text x="93.1" y="101.8">1</text>
<text x="117.7" y="101.8">15</text>
<text x="123.1" y="101.8">I0</text>
<text x="179.7" y="96.9">K2</text>
<text x="183.9" y="96.9">3</text>
<text x="194.1" y="96.9">5</text>
<text x="202.4" y="98.6">+5.2V</text>
<text x="28.6" y="106.7">RUN_ADI</text>
<text x="44.9" y="106">14</text>
<text x="60.7" y="104.3">RUN_ADI</text>
<text x="81.2" y="106.7">DC2D2</text>
<text x="92.7" y="106.7">2</text>
<text x="117.7" y="106.7">14</text>
<text x="123.1" y="106.7">K1</text>
<text x="30.5" y="111.7">-8V</text>
<text x="45.1" y="111">15</text>
<text x="57.2" y="111">-8V</text>
<text x="81.2" y="111.7">DC2D3</text>
<text x="92.7" y="111.7">3</text>
<text x="117.7" y="111.7">13</text>
<text x="123.1" y="111.7">K2</text>
<text x="184.3" y="109.2">1</text>
<text x="194.1" y="109.2">7</text>
<text x="329.9" y="109.2">+8V</text>
<text x="391.2" y="109.5">Цепь</text>
<text x="45.1" y="115.9">16</text>
<text x="117.7" y="116.6">12</text>
<text x="123.1" y="116.6">K3</text>
<text x="179.7" y="119">K3</text>
<text x="183.9" y="119">3</text>
<text x="194.1" y="119">5</text>
<text x="300.9" y="115.9">+8V</text>
<text x="307.8" y="119">KT3</text>
<text x="382.1" y="118.3">1</text>
<text x="71.2" y="123.3">GNDV</text>
<text x="92.5" y="121.5">4</text>
<text x="117.7" y="121.5">11</text>
<text x="123.1" y="121.5">K4</text>
<text x="202.4" y="120.8">+5.2V</text>
<text x="230.8" y="124.6" transform="rotate(-90 230.8 124.6)">C</text>
<text x="267.3" y="121.5">4</text>
<text x="280.2" y="121.5">5</text>
<text x="356.4" y="123.3">GRD</text>
<text x="382.1" y="123.3">2</text>
<text x="23.6" y="131.3">+5.2V</text>
<text x="92.7" y="126.4">5</text>
<text x="92.7" y="131.4">6</text>
<text x="117.7" y="131.4">9</text>
<text x="117.7" y="126.4">10</text>
<text x="123.1" y="126.4">K5</text>
<text x="267.5" y="131.4">3</text>
<text x="280.2" y="126.4">1</text>
<text x="280.2" y="131.4">2</text>
<text x="382.1" y="128.2">3</text>
<text x="73.7" y="133.1">+5.2V</text>
<text x="91.6" y="136.3">16</text>
<text x="117.7" y="136.3">7</text>
<text x="184.3" y="133.8">1</text>
<text x="194.1" y="133.8">7</text>
<text x="300.9" y="133.1">-8V</text>
<text x="382.1" y="133.1">4</text>
<text x="31.2" y="138.8">3</text>
<text x="36.2" y="140.5">VCC</text>
<text x="46.8" y="141.2">DEL</text>
<text x="60.7" y="140.5">R</text>
<text x="66" y="138.8">2</text>
<text x="76.2" y="143">GNDV</text>
<text x="92.5" y="141.2">8</text>
<text x="179.7" y="143.7">K3</text>
<text x="183.9" y="143.7">3</text>
<text x="194.1" y="143.7">5</text>
<text x="31.6" y="146.1">1</text>
<text x="36.2" y="147.9">GND</text>
<text x="202.4" y="145.4">+5.2V</text>
<text x="329.9" y="147.2">-8V</text>
<text x="397" y="147.9">Uc</text>
<text x="81.2" y="153.5">DAT_RgI 14</text>
<text x="100.2" y="155.3">DIN</text>
<text x="108.2" y="155.3">RG</text>
<text x="115.6" y="155.3">Q0</text>
<text x="122.6" y="153.5">15</text>
<text x="128.1" y="153.5">DC1D1</text>
<text x="184.3" y="156">1</text>
<text x="194.1" y="156">2</text>
<text x="23.6" y="159.6">GNDV</text>
<text x="83.7" y="158.5">CLK_RgI 11</text>
<text x="100.2" y="160.2">SC</text>
<text x="116.1" y="160.2">Q1</text>
<text x="122.6" y="158.5">1</text>
<text x="128.1" y="158.5">DC1D2</text>
<text x="36.7" y="163.4">ENB_RgI 1</text>
<text x="61.1" y="163.4">3</text>
<text x="67.9" y="163.4">4</text>
<text x="80.8" y="163.4">6</text>
<text x="94.1" y="163.4">12</text>
<text x="100.2" y="165.1">LC</text>
<text x="115.6" y="165.1">Q2</text>
<text x="122.6" y="163.4">2</text>
<text x="128.1" y="163.4">DC2D3</text>
<text x="184.3" y="163.4">1</text>
<text x="194.1" y="163.4">2</text>
<text x="48.4" y="168.3">2</text>
<text x="68.1" y="168.3">5</text>
<text x="94.1" y="168.3">10</text>
<text x="100.2" y="170.1">R</text>
<text x="115.6" y="170.1">Q3</text>
<text x="122.6" y="168.3">3</text>
<text x="122.6" y="173.2">4</text>
<text x="128.1" y="168.3">DC2D2</text>
<text x="128.1" y="173.2">DC2D1</text>
<text x="174.8" y="173.2">K4</text>
<text x="183.8" y="173.2">2</text>
<text x="194.1" y="173.2">1</text>
<text x="272.5" y="170.8">6</text>
<text x="365.8" y="171.9">GNDV</text>
<text x="83.6" y="179.9">+5.2V</text>
<text x="94.1" y="178.1">16</text>
<text x="100.2" y="179.9">VCC</text>
<text x="115.4" y="175">Q4</text>
<text x="115.6" y="179.9">Q5</text>
<text x="122.6" y="178.1">5 unOVLI,1</text>
<text x="285.2" y="175.7">7</text>
<text x="305.9" y="177.4">AMP_IN</text>
<text x="78.6" y="184.8">GNDV</text>
<text x="95" y="183">8</text>
<text x="100.2" y="184.8">GND</text>
<text x="115.6" y="184.8">Q6</text>
<text x="122.6" y="183">6</text>
<text x="133" y="183">KC</text>
<text x="272.5" y="180.6">5</text>
<text x="115.6" y="189.7">Q7</text>
<text x="122.6" y="188">7</text>
<text x="130.5" y="188">x10</text>
<text x="209.8" y="187.3">+12V</text>
<text x="258.5" y="188">332 кОм</text>
<text x="54.7" y="197.8">10</text>
<text x="55.8" y="192.9">9</text>
<text x="68.5" y="192.9">8</text>
<text x="94.1" y="192.9">13</text>
<text x="100.2" y="194.7">OE</text>
<text x="113.9" y="194.7">SDO</text>
<text x="122.6" y="192.9">9</text>
<text x="184.3" y="197.8">1</text>
<text x="194.1" y="197.8">7</text>
<text x="177.3" y="207.7">K4</text>
<text x="183.9" y="207.7">3</text>
<text x="194.1" y="207.7">5</text>
<text x="202.4" y="209.4">+5.2V</text>
<text x="241.3" y="215.1">Гнездо &quot;C&quot;</text>
<text x="46.8" y="217.6">I0</text>
<text x="54.7" y="217.6">12</text>
<text x="68.5" y="217.6">11</text>
<text x="79.3" y="219.3">нА</text>
<text x="93.4" y="219.3">+5.2V</text>
<text x="106.2" y="217.6">14</text>
<text x="184.3" y="220">1</text>
<text x="194.1" y="220">7</text>
<text x="46.8" y="222.5">K1</text>
<text x="54.7" y="222.5">13</text>
<text x="93.4" y="224.2">GNDV</text>
<text x="107.5" y="222.5">7</text>
<text x="177.3" y="229.9">KC</text>
<text x="183.9" y="229.9">3</text>
<text x="194.1" y="229.9">5</text>
<text x="200" y="231.6">+5.2V</text>
<text x="39.4" y="234.8">OVLI</text>
<text x="54.7" y="239.7">10</text>
<text x="55.8" y="234.8">9</text>
<text x="61.6" y="236.5">&amp;</text>
<text x="68.5" y="234.8">8</text>
<text x="73.5" y="239.7">unOVLI,1</text>
<text x="86.7" y="234.8">12</text>
<text x="86.7" y="239.7">13</text>
<text x="93.6" y="236.5">&amp;</text>
<text x="100.5" y="234.8">11</text>
<text x="107.1" y="234.8">OVLI,1</text>
<text x="144.2" y="235.9">GNDV</text>
<text x="44.2" y="241.5">+5.2V</text>
<text x="105.3" y="244">KT1</text>
<text x="184.3" y="247.1">1</text>
<text x="194.1" y="247.1">7</text>
<text x="200" y="248.8">GNDV</text>
<text x="46.8" y="252">K3</text>
<text x="55.8" y="256.9">2</text>
<text x="56.2" y="252">1</text>
<text x="61.6" y="253.7">&amp;</text>
<text x="68.5" y="252">3</text>
<text x="73.9" y="252">K3</text>
<text x="177.3" y="256.9">K5</text>
<text x="183.9" y="256.9">3</text>
<text x="194.1" y="256.9">5</text>
<text x="88.6" y="261.9">K4</text>
<text x="200" y="258.7">+5.2V</text>
<text x="46.8" y="269.2">K4</text>
<text x="55.6" y="269.2">4</text>
<text x="68.5" y="269.2">6</text>
<text x="55.8" y="274.2">5</text>
<text x="61.6" y="271">&amp;</text>
<text x="93.4" y="273.5">+5.2V</text>
<text x="106.2" y="271.7">14</text>
<text x="107.5" y="276.6">7</text>
<text x="133" y="281.6">Ист.+-50В</text>
<text x="80.2" y="287.6">GNDV</text>
<text x="99.9" y="287.6">GNDV</text>
</g>
<g font-size="2.5">
<text x="97.8" y="103.3">D1</text>
<text x="104.2" y="103.8">DC</text>
<text x="111.4" y="103.3">Y0</text>
<text x="97.8" y="108.2">D2</text>
<text x="97.8" y="113.2">D3</text>
<text x="111.4" y="113.2">Y2</text>
<text x="111.8" y="108.2">Y1</text>
<text x="111.4" y="118.1">Y3</text>
<text x="97.8" y="123">E1</text>
<text x="111.2" y="123">Y4</text>
<text x="97.8" y="128">E2</text>
<text x="111.4" y="128">Y5</text>
<text x="97.8" y="132.9">E3</text>
<text x="97.8" y="137.8">Vcc</text>
<text x="111.4" y="137.8">Y7</text>
<text x="111.4" y="132.9">Y6</text>
<text x="97.5" y="142.7">GND</text>
<text x="112.6" y="219.1">VCC</text>
<text x="112.6" y="224">GND</text>
<text x="112.6" y="273.2">VCC</text>
<text x="112.6" y="278.2">GND</text>
</g>
<g font-size="2">
<text x="191.5" y="185.8">2</text>
<text x="201.5" y="185.8">1</text>
</g>
<text font-size=".5" x="9.9" y="292.2">ALTIUM GOSTBOM2.0 KEV</text>
</svg>
